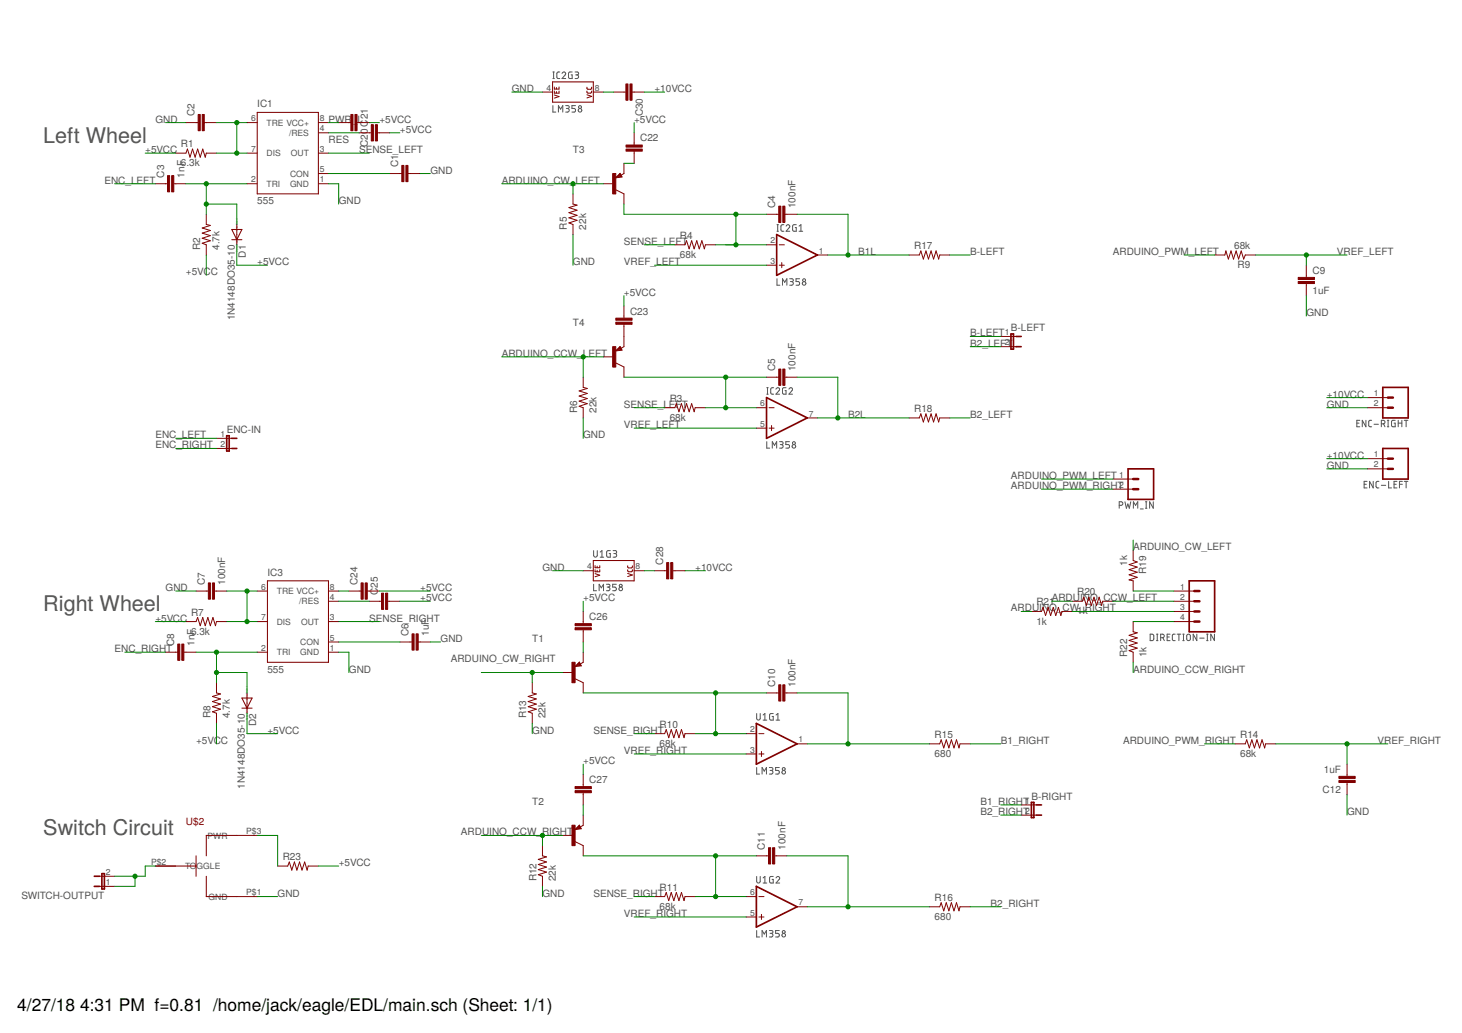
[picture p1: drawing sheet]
<svg xmlns="http://www.w3.org/2000/svg" width="297mm" height="210mm" viewBox="0 0 297 210" stroke-linecap="round" stroke-linejoin="round" font-family="sans-serif">
<g fill="none" stroke="#505050" stroke-width=".2">
<path d="M112.3 16h.3M112.3 14.6h.3M112.5 14.6v1.4M113.7 14.6l-.4 .1-.2 .2 .1 .9 .1 .1 .4 .1M114.2 14.9a.37 .37 0 0 1 .5-.3 .37 .37 0 0 1 .1 .6l-.6 .8h.7M116.2 14.6l-.7 .2v.9l.2 .2 .5 .1v-.8h-.2M116.8 14.6h.6l.2 .3-.1 .2-.5 .1M117.2 15.2a.37 .37 0 0 1 .4 .4 .37 .37 0 0 1-.4 .4h-.4M112.3 21.5v1.3h.6M113.5 22.8v-1.3l.4 .7 .4-.7v1.3M114.9 21.5h.6l.2 .2-.2 .3h-.4M115.3 22a.37 .37 0 0 1 .4 .4 .37 .37 0 0 1-.4 .4h-.4"/>
<path d="M116.9 21.5h-.7v.5h.4a.38 .38 0 0 1 .3 .4 .38 .38 0 0 1-.3 .4h-.4M157.9 47h.3M157.9 45.7h.3M157.9 56.6v1.4h.6M158 45.7v1.3M159 58v-1.4l.4 .8 .5-.8v1.4M159.3 45.7h-.5l-.1 .3v.8l.1 .2h.5M159.7 46a.36 .36 0 0 1 .5-.3 .36 .36 0 0 1 .2 .5l-.7 .8h.8M160.4 56.6l.6 .1 .2 .2-.2 .3h-.4M160.8 57.2a.37 .37 0 0 1 .4 .4 .37 .37 0 0 1-.4 .4h-.4M161.8 45.7l-.7 .1-.1 .9 .2 .3h.6v-.8h-.2M162.3 47h.8"/>
<path d="M162.3 46l.4-.3v1.3M162.5 56.6h-.8v.6h.5a.38 .38 0 0 1 .3 .4 .38 .38 0 0 1-.3 .4h-.5M155.8 78.8h.3M155.9 78.8v1.3M157.2 78.8h-.5l-.1 .3v.8l.6 .2M157.6 79.1a.37 .37 0 0 1 .6-.3 .37 .37 0 0 1 .1 .6l-.7 .7h.8M159.7 78.8l-.7 .1v.9l.2 .3h.5v-.7h-.2M160.3 79.1a.36 .36 0 0 1 .5-.3 .36 .36 0 0 1 .1 .6l-.6 .7h.7M155.8 80.1h.3M155.8 89.7v1.4h.6M156.9 91.1v-1.4l.5 .8 .4-.8v1.4M158.4 89.7l.6 .1 .1 .2-.1 .3h-.5"/>
<path d="M158.7 90.3a.36 .36 0 0 1 .4 .4 .36 .36 0 0 1-.4 .4h-.3M160.4 89.7h-.7v.6h.4a.37 .37 0 0 1 .3 .4 .37 .37 0 0 1-.3 .4h-.4M275.7 86h.4M276.3 85.4h-.6v1.3h.6M277.2 98.4h.4M277.5 85.4v1.3l-.7-1.3v1.3M277.7 97.8h-.5v1.3h.5M278.7 85.4h-.5l-.1 .3v.9l.6 .1M279 97.8v1.3l-.7-1.3v1.3M279.2 86.2h.9M280.2 97.8l-.5 .1-.1 .2v.9l.2 .1h.4M280.6 86.1h.4a.36 .36 0 0 0 .4-.3 .36 .36 0 0 0-.4-.4h-.4v1.3"/>
<path d="M280.6 98.6h.9M281.1 86.1l.3 .6M281.9 86.7h.3M281.9 85.4h.3M282 85.4v1.3M282.1 97.8v1.3h.6M283.2 98.4h.5M283.5 85.4h-.6l-.1 .2-.1 .8 .2 .3h.6v-.7h-.3M283.8 97.8h-.6v1.3h.6M284.1 86h.7M284.1 85.4v1.3M284.3 98.4h.6"/>
<path d="M284.8 85.4v1.3M284.9 97.8h-.6v1.3M285.3 85.4h.7M285.3 97.8h.7M285.7 85.4v1.3M285.7 97.8v1.3M120.6 111.9v.9a.37 .37 0 0 0 .4 .4 .37 .37 0 0 0 .3-.4v-.9M120.6 118.7v1.3h.6M121.9 112.2l.4-.3v1.3M121.9 113.2h.8M123.2 118.7h.6l.1 .2-.1 .4h-.4M123.6 119.3a.37 .37 0 0 1 .3 .4 .37 .37 0 0 1-.3 .3h-.4"/>
<path d="M124 111.9l-.7 .1v.9l.1 .3h.6v-.7h-.2M124.6 111.9h.5l.2 .2-.1 .3-.5 .1M124.9 112.5a.37 .37 0 0 1 .4 .4 .37 .37 0 0 1-.4 .3h-.3M125.2 118.7h-.7v.6h.4a.38 .38 0 0 1 .3 .4 .38 .38 0 0 1-.3 .3h-.4M227.4 102.7h.4a.36 .36 0 0 0 .3-.4 .36 .36 0 0 0-.3-.3h-.4v1.3M228.6 102l.3 1.3 .3-.9 .2 .9 .3-1.3M230.3 103.3v-1.3l.4 .7 .5-.7v1.3M231.7 103.4h.6M232.7 102h.3M232.7 103.3h.3M232.9 102v1.3M234.3 102v1.3l-.7-1.3v1.3"/>
<path d="M121.7 120v-1.3l.5 .7 .4-.7v1.3M233.7 128.9h.5l.2 .2v.9l-.2 .2h-.5zM235 128.9h.3M235 130.2h.3M235.1 128.9v1.3M235.8 129.6h.4a.36 .36 0 0 0 .4-.4 .36 .36 0 0 0-.4-.3h-.4v1.3M236.3 129.6l.3 .6M237.1 129.4h.5M237.7 128.9h-.6v1.3h.6M238.8 128.9h-.5l-.1 .3v.8l.6 .2M239.2 128.9h.7M239.5 128.9v1.3"/>
<path d="M240.3 128.9h.3M240.3 130.2h.3M240.5 128.9v1.3M241.2 129l.4-.1 .2 .2 .1 .7a.37 .37 0 0 1-.4 .4 .37 .37 0 0 1-.4-.4zM243.2 128.9v1.3l-.8-1.3v1.3M243.8 129.7h.8M245.2 128.9h.2M245.2 130.2h.2M245.3 128.9v1.3M246.7 128.9v1.3l-.7-1.3v1.3M153.7 145v.9a.36 .36 0 0 0 .4 .4 .36 .36 0 0 0 .4-.4v-.9M153.7 156v1.3h.6"/>
<path d="M154.8 157.3v-1.3l.5 .7 .4-.7v1.3M155 145.3l.4-.3v1.3M155 146.3h.8M156.3 156h.5l.2 .2-.1 .3h-.4M156.7 156.5a.37 .37 0 0 1 .4 .4 .37 .37 0 0 1-.4 .4h-.4M157.1 145l-.7 .1v.9l.1 .3h.6v-.7h-.2M157.7 146.3h.7M157.7 145.3l.4-.3v1.3M158.3 156h-.7v.5h.4a.38 .38 0 0 1 .3 .4 .38 .38 0 0 1-.3 .4h-.4M153.7 178.1v1a.36 .36 0 0 0 .4 .3 .36 .36 0 0 0 .4-.3v-1M155 178.4l.4-.3v1.3M155 179.4h.8"/>
<path d="M157.1 178.1l-.7 .1v.9l.1 .3h.6v-.7h-.2M157.7 178.4a.36 .36 0 0 1 .5-.3 .36 .36 0 0 1 .1 .6l-.6 .7h.7M153.7 189.1v1.3h.6M154.8 190.4v-1.3l.5 .7 .4-.7v1.3M156.3 189.1h.6l.1 .2-.1 .3-.4 .1M156.7 189.7a.37 .37 0 0 1 .4 .3 .37 .37 0 0 1-.4 .4h-.4M158.3 189.1h-.7v.6h.4a.38 .38 0 0 1 .3 .3 .38 .38 0 0 1-.3 .4h-.4"/>
<circle cx="117.8" cy="21.7" r=".29"/>
<circle cx="117.8" cy="22.4" r=".37"/>
<circle cx="163.4" cy="56.9" r=".29"/>
<circle cx="163.4" cy="57.6" r=".37"/>
<circle cx="161.3" cy="90" r=".3"/>
<circle cx="161.3" cy="90.7" r=".37"/>
<circle cx="126.1" cy="119" r=".29"/>
<circle cx="126.1" cy="119.7" r=".37"/>
<circle cx="159.2" cy="156.9" r=".37"/>
<circle cx="159.2" cy="156.3" r=".29"/>
<circle cx="159.2" cy="190" r=".37"/>
<circle cx="159.2" cy="189.4" r=".29"/>
</g>
<g fill="none" stroke="#800000" stroke-width=".21">
<path d="M112.3 16.6h8.2v4.2h-8.2zM52.3 22.8h12.4v16.6h-12.4zM125.9 35.8h-.3l.3-.2 .2 .3-.8 .1 .6-.6 .3 .5M47.1 46.6h2l-1 2.1zM47.1 48.7h2M125.9 71h-.3l.3-.3 .2 .4-.8 .1 .6-.7 .3 .6M54.3 118h12.4v16.6h-12.4zM120.5 113.9h8.3v4.1h-8.3zM117.7 135.1h-.4l.4-.2 .2 .3-.9 .1 .7-.6 .3 .5M49.1 141.8h2.1l-1 2.1zM49.1 143.9h2.1M31.6 176h8.2"/>
<path d="M39.8 173.9v4.2M41.9 178.1v4.1h6.2M48.1 169.8h-6.2v4.1M117.7 168.2h-.4l.4-.2 .2 .3-.9 .1 .7-.6 .3 .5"/>
</g>
<g fill="none" stroke="#800000" stroke-width=".2">
<path d="M110.2 18.7h2.1M112.6 19.3l1 .3-1 .3M112.6 17.7v.4h1v-.4M112.6 18.5v.4h1v-.4M113.1 17.8v.3M113.1 18.6v.3M119.3 18.5v.3l.2 .1h.6l.1-.4M119.3 17.7v.3l.2 .1h.6l.1-.4M119.3 19.3l.9 .3-.9 .3M120.5 18.7h2.1M124.7 18.7h2.5M128.4 18.7h2.5"/>
<path d="M31.6 37.3h2.5M35.3 37.3h2.5M35.7 31.1h2.1l.3-.8 .5 1.6 .5-1.6 .5 1.6 .6-1.6 .5 1.6 .5-1.6 .5 1.6 .2-.8h2.1M37.8 24.9h2.5M41.5 24.9h2.5M50.2 24.9h2.1M50.2 31.1h2.1M50.2 37.3h2.1M64.7 24.9h2M64.7 31.1h2M64.7 37.3h2M64.7 35.3h2"/>
<path d="M64.7 27h2M68.8 24.9h2.5M72.5 24.9h2.5M73 27h2.4M76.7 27h2.5M79.2 35.3h2.4M82.9 35.3h2.5M116.4 39.4v2.1l.8 .2-1.6 .5 1.6 .5-1.6 .5 1.6 .6-1.6 .5 1.6 .5-1.6 .5 .8 .3v2.1M122.6 37.3h2.1M125.1 38.6l1.7 .8v2.1M126 35.2l.4 .8-1.3 .1zM126.8 33.2v2.1l-.6 .3"/>
<path d="M128.8 27v2.5M128.8 30.7v2.5M41.9 43.5v2.1l.8 .2-1.6 .5 1.6 .5-1.6 .6 1.6 .5-1.6 .5 1.6 .5-1.6 .5 .8 .3v2.1M48.1 45.6v4.1M137.1 49.7h2.1l.3-.8 .5 1.7 .5-1.7 .5 1.7 .6-1.7 .5 1.7 .5-1.7 .5 1.7 .2-.9h2.1M155.7 49.7h2.1M155.7 53.9h2.1M155.7 43.5h2.5M158.3 49.7h1.1M158.3 53.9h1.1M158.8 53.4v1M159.5 43.5h2.4"/>
<path d="M166.1 51.8h2M184.7 51.8h2.1l.3-.8 .5 1.6 .5-1.6 .5 1.6 .6-1.6 .5 1.6 .5-1.6 .5 1.6 .2-.8h2.1M246.8 51.8h2.1l.2-.8 .5 1.6 .5-1.6 .5 1.6 .5-1.6 .6 1.6 .5-1.6 .5 1.6 .3-.8h2.1M265.4 53.9v2.5M265.4 57.6v2.5M118.5 76.6v2.1l.8 .2-1.6 .5 1.6 .5-1.6 .6 1.6 .5-1.6 .5 1.6 .5-1.6 .5 .8 .3v2.1M122.6 72.5h2.1M125.1 73.7l1.7 .9v2M126 70.4l.4 .7-1.3 .2zM126.8 62.2v2.4M126.8 65.9v4.5l-.6 .4M155.7 76.6h2.5"/>
<path d="M159.5 76.6h2.4M203.3 68.4h3.1M203.3 70.4h3.1M44 89.1h3.1M44 91.1h3.1M135 82.8h2.1l.3-.8 .5 1.7 .6-1.7 .5 1.7 .5-1.7 .5 1.7 .5-1.7 .5 1.7 .2-.9h2.1M153.7 82.8h2M153.7 87h2M156.3 82.8h1M156.3 87h1M156.8 86.5v1M164 84.9h2.1"/>
<path d="M184.7 84.9h2.1l.3-.8 .5 1.6 .5-1.6 .5 1.6 .6-1.6 .5 1.6 .5-1.6 .5 1.6 .2-.8h2.1M226.1 97.3h4.1M226.1 99.4h4.1M277.8 82.8h4.2M277.8 80.8h4.2M277.8 93.2h4.2M277.8 95.3h4.2M118.5 116h2M120.9 116.6l1 .3-1 .3M120.9 114.9v.5h1v-.5M120.9 115.8v.4h1v-.4M121.3 115v.4"/>
<path d="M121.3 115.9v.3M127.5 115.8l.1 .3 .1 .1 .7-.1 .1-.3M127.5 115l.1 .3 .1 .1h.7l.1-.4M127.5 116.5l1 .3-1 .4M128.8 116h2.1M133 116h2.4M136.7 116h2.5M230.2 111.8v2.1l.9 .3-1.7 .5 1.7 .5-1.7 .6 1.7 .5-1.7 .5 1.7 .5-1.7 .5 .8 .2v2.1M33.6 132.5h2.5M37.4 132.5h2.4M37.8 126.3h2l.4-.8 .5 1.6 .5-1.6 .5 1.6 .5-1.6 .5 1.6 .6-1.6 .5 1.6 .2-.8h2.1M39.8 120.1h2.5"/>
<path d="M43.6 120.1h2.5M44 138.7v2.1l.8 .2-1.6 .5 1.6 .5-1.6 .6 1.6 .5-1.6 .5 1.6 .5-1.6 .5 .8 .3v2.1M52.3 120.1h2M52.3 126.3h2M52.3 132.5h2M66.7 120.1h2.1M66.7 126.3h2.1M66.7 132.5h2.1M66.7 130.5h2.1M66.7 122.2h2.1M70.9 120.1h2.5M74.6 120.1h2.5"/>
<path d="M75 122.2h2.5M78.7 122.2h2.5M81.2 130.5h2.5M85 130.5h2.4M108.1 138.7v2.1l.9 .2-1.7 .5 1.7 .5-1.7 .6 1.7 .5-1.7 .5 1.7 .5-1.7 .5 .8 .3v2.1M114.3 136.7h2.1M116.8 137.9l1.7 .8v2.1M117.7 134.5l.4 .8-1.3 .1zM118.5 124.2v2.5M118.5 128v2.5M118.5 132.5v2.1l-.6 .3M209.5 124.2h2.1l.3-.8 .5 1.7 .6-1.7 .5 1.7 .5-1.7 .5 1.7 .5-1.7 .5 1.7 .3-.9h2"/>
<path d="M217.8 122.2h2.1l.3-.9 .5 1.7 .5-1.7 .5 1.7 .6-1.7 .5 1.7 .5-1.7 .5 1.7 .2-.8h2.1M230.2 126.3v2.1l.9 .2-1.7 .5 1.7 .5-1.7 .5 1.7 .6-1.7 .5 1.7 .5-1.7 .5 .8 .3v2.1M238.5 120.1h4.2M238.5 126.3h4.2M238.5 122.2h4.2M238.5 124.2h4.2M50.2 140.8v4.1M118.5 157.4v2.4M133 149.1h2l.4-.8 .5 1.6 .5-1.6 .5 1.6 .5-1.6 .5 1.6 .6-1.6 .5 1.6 .2-.8h2M151.6 149.1h2.1M151.6 153.2h2.1M154.2 149.1h1"/>
<path d="M154.2 153.2h1M154.7 152.7v1M155.7 140.8h2.5M159.5 140.8h2.4M161.9 151.2h2.1M188.8 151.2h2.1l.3-.9 .5 1.7 .6-1.7 .5 1.7 .5-1.7 .5 1.7 .5-1.7 .5 1.7 .3-.8h2M250.9 151.2h2.1l.3-.9 .5 1.7 .5-1.7 .6 1.7 .5-1.7 .5 1.7 .5-1.7 .5 1.7 .2-.8h2.1M273.7 155.3v2.5M273.7 159v2.5M20.2 178.1h3.1M31.6 176h4.1M48.1 169.8h4.2"/>
<path d="M56.4 176h2.1l.3-.8 .5 1.6 .5-1.6 .5 1.6 .6-1.6 .5 1.6 .5-1.6 .5 1.6 .2-.8h2.1M110.2 171.8v2.1l.8 .2-1.6 .5 1.6 .6-1.6 .5 1.6 .5-1.6 .5 1.6 .5-1.6 .5 .8 .4v2M114.3 169.8h2.1M116.8 171l1.7 .8v2.1M117.7 167.7l.4 .7-1.3 .2zM118.5 161.1v2.5M118.5 165.6v2.1l-.6 .3M153.7 173.9h2.4M157.4 173.9h2.5M207.5 163.6h3.1M207.5 165.6h3.1M20.2 180.1h3.1"/>
<path d="M48.1 182.2h4.2M133 182.2h2l.4-.8 .5 1.6 .5-1.6 .5 1.6 .5-1.6 .5 1.6 .6-1.6 .5 1.6 .2-.8h2M151.6 182.2h2.1M151.6 186.3h2.1M154.2 182.2h1M154.2 186.3h1M154.7 185.8v1M161.9 184.3h2.1M188.8 184.3h2.1l.3-.9 .5 1.7 .6-1.7 .5 1.7 .5-1.7 .5 1.7 .5-1.7 .5 1.7 .3-.8h2"/>
</g>
<g fill="#800000" stroke="#800000" stroke-width=".2">
<path d="M81.6 33.6h.5v3.3h-.5z"/>
<path d="M82.5 33.6h.4v3.3h-.4z"/>
<path d="M40.3 23.3h.4v3.3h-.4z"/>
<path d="M41.1 23.3h.4v3.3h-.4z"/>
<path d="M34 35.7h.5v3.3h-.5z"/>
<path d="M34.9 35.7h.4v3.3h-.4z"/>
<path d="M158.2 41.9h.4v3.3h-.4z"/>
<path d="M159 41.9h.5v3.3h-.5z"/>
<path d="M158.2 75h.4v3.3h-.4z"/>
<path d="M159 75h.5v3.3h-.5z"/>
<path d="M124.5 35.3h.6v4.1h-.6z"/>
<path d="M124.5 70.4h.6v4.2h-.6z"/>
<path d="M83.7 128.8h.4v3.3h-.4z"/>
<path d="M84.5 128.8h.5v3.3h-.5z"/>
<path d="M42.3 118.4h.5v3.4h-.5z"/>
<path d="M43.2 118.4h.4v3.4h-.4z"/>
<path d="M36.1 130.9h.4v3.3h-.4z"/>
<path d="M36.9 130.9h.5v3.3h-.5z"/>
<path d="M263.8 56.4h3.3v.4h-3.3z"/>
<path d="M263.8 57.2h3.3v.4h-3.3z"/>
<path d="M116.2 134.6h.6v4.1h-.6z"/>
<path d="M116.2 167.7h.6v4.1h-.6z"/>
<path d="M158.2 139.1h.4v3.4h-.4z"/>
<path d="M159 139.1h.5v3.4h-.5z"/>
<path d="M156.1 172.3h.5v3.3h-.5z"/>
<path d="M157 172.3h.4v3.3h-.4z"/>
<path d="M272 158.6h3.3v.4h-3.3z"/>
<path d="M272 157.8h3.3v.4h-3.3z"/>
<path d="M128 17.1h.4v3.3h-.4z"/>
<path d="M127.2 17.1h.4v3.3h-.4z"/>
<path d="M72.1 23.3h.4v3.3h-.4z"/>
<path d="M71.3 23.3h.4v3.3h-.4z"/>
<path d="M75.4 25.3h.5v3.3h-.5z"/>
<path d="M76.3 25.3h.4v3.3h-.4z"/>
<path d="M127.2 29.5h3.3v.4h-3.3z"/>
<path d="M127.2 30.3h3.3v.4h-3.3z"/>
<path d="M125.1 64.6h3.3v.5h-3.3z"/>
<path d="M125.1 65.5h3.3v.4h-3.3z"/>
<path d="M73.4 118.4h.4v3.4h-.4z"/>
<path d="M74.2 118.4h.4v3.4h-.4z"/>
<path d="M77.5 120.5h.4v3.3h-.4z"/>
<path d="M78.3 120.5h.5v3.3h-.5z"/>
<path d="M116.8 126.7h3.3v.4h-3.3z"/>
<path d="M116.8 127.6h3.3v.4h-3.3z"/>
<path d="M116.8 159.8h3.3v.5h-3.3z"/>
<path d="M116.8 160.7h3.3v.4h-3.3z"/>
<path d="M135.4 114.3h.5v3.3h-.5z"/>
<path d="M136.3 114.3h.4v3.3h-.4z"/>
</g>
<g fill="none" stroke="#800000" stroke-width=".34">
<path d="M157.8 47.7l8.3 4.1-8.3 4.1zM205.4 67.9h.5v3.1h-.5zM206.4 68.4h1.1M206.4 70.4h1.1M280.9 78.7h5.2v6.2h-5.2zM46.1 88.5h.5v3.2h-.5zM47.1 89.1h1M47.1 91.1h1M155.7 80.8l8.3 4.1-8.3 4.2zM229.2 95.3h5.2v6.2h-5.2zM280.9 91.1h5.2v6.2h-5.2zM241.6 118h5.2v10.4h-5.2z"/>
<path d="M153.7 147l8.2 4.2-8.2 4.1zM19.2 178.1h1M20.7 177.5h.5v3.1h-.5zM209.5 163h.6v3.1h-.6zM210.6 163.6h1M210.6 165.6h1M19.2 180.1h1M153.7 180.1l8.2 4.2-8.2 4.1z"/>
</g>
<path d="M230.2 99.4h1.1M230.2 97.3h1.1M282 82.8h1M282 80.8h1M282 95.3h1M282 93.2h1M242.7 124.2h1M242.7 122.2h1M242.7 120.1h1M242.7 126.3h1" fill="none" stroke="#800000" stroke-width=".51"/>
<g fill="none" stroke="#008000" stroke-width=".2">
<path d="M104 18.7h6.2M122.6 18.7h2.1M130.9 18.7h4.1M23.3 37.3h8.3M29.5 31.1h6.2M33.6 24.9h4.2M37.8 37.3h12.4M41.9 37.3v6.2M44 24.9h6.2M44 31.1h6.2M48.1 24.9v6.2M66.7 37.3h2.1v4.2"/>
<path d="M66.7 35.3h12.5M66.7 24.9h2.1M66.7 31.1h8.3M66.7 27h6.3M75 24.9h2.1M79.2 27h2M85.4 35.3h2M101.9 37.3h20.7M116.4 37.3v2.1M126.8 33.2h2M128.8 24.9v2.1M41.9 41.5h6.2v4.1"/>
<path d="M41.9 51.8v4.1M48.1 49.7v4.2h6.2M116.4 47.7v6.2M126.8 41.5v2h28.9M130.9 49.7h6.2M133 53.9h22.7M145.4 49.7h10.3M149.5 43.5v6.2M161.9 43.5h10.4v8.3M168.1 51.8h16.6M193 51.8h4.1M240.6 51.8h6.2"/>
<path d="M255.1 51.8h18.6M265.4 51.8v2.1M101.9 72.5h20.7M118.5 72.5v4.1M126.8 60.1v2.1M126.8 76.6h28.9M147.4 76.6v6.2M161.9 76.6h8.3v8.3M197.1 68.4h6.2M197.1 70.4h6.2M265.4 60.1v4.1M35.7 91.1h8.3"/>
<path d="M35.7 89.1h8.3M118.5 84.9v4.2M128.8 82.8h6.2M128.8 87h24.9M143.3 82.8h10.4M166.1 84.9h18.6M193 84.9h4.1M211.6 97.3h14.5M211.6 99.4h14.5M269.6 82.8h8.2M269.6 95.3h8.2M269.6 80.8h8.2"/>
<path d="M269.6 93.2h8.2M112.3 116h6.2M130.9 116h2.1M139.2 116h4.1M230.2 109.7v2.1M25.4 132.5h8.2M31.6 126.3h6.2M35.7 120.1h4.1M39.8 132.5h12.5M44 136.7h6.2v4.1M44 132.5v6.2M46.1 120.1h6.2"/>
<path d="M46.1 126.3h6.2M50.2 120.1v6.2M68.8 132.5h2.1v4.2M68.8 130.5h12.4M68.8 120.1h2.1M68.8 126.3h8.3M68.8 122.2h6.2M77.1 120.1h10.3M81.2 122.2h6.2M87.4 130.5h2.1M97.8 136.7h16.5M108.1 136.7v2"/>
<path d="M118.5 122.2v2M118.5 130.5v2M207.5 124.2h2M213.7 122.2h4.1M217.8 124.2h20.7M226.1 122.2h12.4M230.2 120.1h8.3M230.2 126.3h8.3M230.2 134.6v2.1M44 147v4.2M50.2 144.9v4.2h6.2M108.1 147v2.1"/>
<path d="M118.5 155.3v2.1M118.5 140.8h37.2M128.8 149.1h4.2M128.8 153.2h22.8M141.2 149.1h10.4M145.4 140.8v8.3M161.9 140.8h10.4v10.4M164 151.2h24.8M197.1 151.2h6.2M244.7 151.2h6.2M259.2 151.2h22.8M273.7 151.2v4.1"/>
<path d="M27.4 178.1v2h-4.1M31.6 176h-2.1v2.1h-6.2M52.3 169.8h4.1v6.2M64.7 176h4.1M97.8 169.8h16.5M110.2 169.8v2M118.5 163.6v2M118.5 173.9h35.2M145.4 173.9v8.3M159.9 173.9h12.4v10.4M203.3 165.6h4.2M203.3 163.6h4.2"/>
<path d="M273.7 161.5v4.1M52.3 182.2h4.1M110.2 180.1v2.1M128.8 182.2h4.2M128.8 186.3h22.8M141.2 182.2h10.4M164 184.3h24.8M197.1 184.3h6.2"/>
</g>
<g fill="#008000" stroke="#008000" stroke-width=".2">
<circle cx="48.1" cy="31.1" r=".42"/>
<circle cx="48.1" cy="24.9" r=".42"/>
<circle cx="41.9" cy="37.3" r=".42"/>
<circle cx="41.9" cy="41.5" r=".42"/>
<circle cx="149.5" cy="49.7" r=".42"/>
<circle cx="149.5" cy="43.5" r=".42"/>
<circle cx="147.4" cy="82.8" r=".42"/>
<circle cx="147.4" cy="76.6" r=".42"/>
<circle cx="265.4" cy="51.8" r=".42"/>
<circle cx="50.2" cy="126.3" r=".42"/>
<circle cx="50.2" cy="120.1" r=".42"/>
<circle cx="44" cy="132.5" r=".42"/>
<circle cx="44" cy="136.7" r=".42"/>
<circle cx="116.4" cy="37.3" r=".42"/>
<circle cx="118.5" cy="72.5" r=".42"/>
<circle cx="145.4" cy="140.8" r=".42"/>
<circle cx="145.4" cy="149.1" r=".42"/>
<circle cx="145.4" cy="173.9" r=".42"/>
<circle cx="145.4" cy="182.2" r=".42"/>
<circle cx="273.7" cy="151.2" r=".42"/>
<circle cx="108.1" cy="136.7" r=".42"/>
<circle cx="110.2" cy="169.8" r=".42"/>
<circle cx="170.2" cy="84.9" r=".42"/>
<circle cx="172.3" cy="151.2" r=".42"/>
<circle cx="172.3" cy="184.3" r=".42"/>
<circle cx="172.3" cy="51.8" r=".42"/>
<circle cx="27.4" cy="178.1" r=".42"/>
</g>
<g font-size="4.4" fill="#505050">
<text x="8.8" y="29">Left Wheel</text>
<text x="8.8" y="124.2">Right Wheel</text>
<text x="8.8" y="169.8">Switch Circuit</text>
</g>
<g font-size="3.5">
<text x="3.5" y="205.4">4/27/18</text>
<text x="16.3" y="205.4">4:31 PM f=0.81 /home/jack/eagle/EDL/main.sch (Sheet: 1/1)</text>
</g>
<g font-size="2" fill="#505050">
<text x="39.5" y="23.7" transform="rotate(-90 39.5 23.7)">C2</text>
<text x="52.3" y="21.8">IC1</text>
<text x="104" y="18.7">GND</text>
<text x="130.6" y="23.7" transform="rotate(-90 130.6 23.7)">C30</text>
<text x="133" y="18.7">+10VCC</text>
<text x="31.6" y="24.9">GND</text>
<text x="36.7" y="29.9">R1</text>
<text x="66.7" y="24.9">PWR</text>
<text x="66.7" y="29">RES</text>
<text x="71.5" y="24.9">_</text>
<text x="72.6" y="24.9">L</text>
<text x="74.7" y="29.9" transform="rotate(-90 74.7 29.9)">C20 C21</text>
<text x="77.1" y="24.9">+5VCC</text>
<text x="81.2" y="27">+5VCC</text>
<text x="128.8" y="24.9">+5VCC</text>
<text x="130.1" y="28.7">C22</text>
<text x="29.5" y="31.1">+5VCC</text>
<text x="36.7" y="33.8">6.3k</text>
<text x="73" y="31.1">SENSE_LEFT</text>
<text x="80.9" y="34" transform="rotate(-90 80.9 34)">C1</text>
<text x="87.4" y="35.3">GND</text>
<text x="116.4" y="31.1">T3</text>
<text x="21.2" y="37.3">ENC_LEFT</text>
<text x="33.3" y="36.1" transform="rotate(-90 33.3 36.1)">C3</text>
<text x="37.5" y="36.1" transform="rotate(-90 37.5 36.1)">1nF</text>
<text x="52.3" y="41.5">555</text>
<text x="68.8" y="41.5">GND</text>
<text x="101.9" y="37.3">ARDUINO_CW_LEFT</text>
<text x="115.2" y="46.6" transform="rotate(-90 115.2 46.6)">R5</text>
<text x="119.1" y="46.6" transform="rotate(-90 119.1 46.6)">22k</text>
<text x="157.5" y="42.3" transform="rotate(-90 157.5 42.3)">C4</text>
<text x="161.6" y="42.3" transform="rotate(-90 161.6 42.3)">100nF</text>
<text x="40.7" y="50.8" transform="rotate(-90 40.7 50.8)">R2</text>
<text x="44.6" y="50.8" transform="rotate(-90 44.6 50.8)">4.7k</text>
<text x="50" y="52.3" transform="rotate(-90 50 52.3)">D1</text>
<text x="52.3" y="53.9">+5VCC</text>
<text x="116.4" y="53.9">GND</text>
<text x="126.8" y="49.7">SENSE_LEFT</text>
<text x="126.8" y="53.9">VREF_LEFT</text>
<text x="138.1" y="52.4">68k</text>
<text x="138.1" y="48.5">R4</text>
<text x="174.4" y="51.8">B1L</text>
<text x="185.7" y="50.6">R17</text>
<text x="197.1" y="51.8">B-LEFT</text>
<text x="226.1" y="51.8">ARDUINO_PWM_LEFT</text>
<text x="250.8" y="50.6">68k</text>
<text x="271.6" y="51.8">VREF_LEFT</text>
<text x="37.8" y="56">+5VCC</text>
<text x="251.4" y="54.5">R9</text>
<text x="266.7" y="59.8">1uF</text>
<text x="266.7" y="55.6">C9</text>
<text x="47.7" y="65.1" transform="rotate(-90 47.7 65.1)">1N4148DO35-10</text>
<text x="126.8" y="60.1">+5VCC</text>
<text x="128" y="63.9">C23</text>
<text x="265.4" y="64.2">GND</text>
<text x="116.4" y="66.3">T4</text>
<text x="197.1" y="68.4">B-LEFT</text>
<text x="197.1" y="70.4">B2_LEFT</text>
<text x="205.4" y="67.3">B-LEFT</text>
<text x="101.9" y="72.5">ARDUINO_CCW_LEFT</text>
<text x="157.5" y="75.4" transform="rotate(-90 157.5 75.4)">C5</text>
<text x="161.6" y="75.4" transform="rotate(-90 161.6 75.4)">100nF</text>
<text x="117.3" y="83.9" transform="rotate(-90 117.3 83.9)">R6</text>
<text x="121.2" y="83.9" transform="rotate(-90 121.2 83.9)">22k</text>
<text x="126.8" y="82.9">SENSE_LEFT</text>
<text x="136.1" y="81.6">R3</text>
<text x="185.7" y="83.7">R18</text>
<text x="269.6" y="82.9">GND</text>
<text x="269.6" y="80.8">+10VCC</text>
<text x="31.6" y="89.1">ENC_LEFT</text>
<text x="46.1" y="88">ENC-IN</text>
<text x="118.5" y="89.1">GND</text>
<text x="126.8" y="87">VREF_LEFT</text>
<text x="136.1" y="85.5">68k</text>
<text x="172.3" y="84.9">B2L</text>
<text x="197.1" y="84.9">B2_LEFT</text>
<text x="31.6" y="91.1">ENC_RIGHT</text>
<text x="269.6" y="95.3">GND</text>
<text x="269.6" y="93.2">+10VCC</text>
<text x="205.4" y="97.3">ARDUINO_PWM_LEFT</text>
<text x="205.4" y="99.4">ARDUINO_PWM_RIGHT</text>
<text x="230.2" y="111.8">ARDUINO_CW_LEFT</text>
<text x="41.6" y="118.9" transform="rotate(-90 41.6 118.9)">C7</text>
<text x="45.7" y="118.9" transform="rotate(-90 45.7 118.9)">100nF</text>
<text x="54.3" y="117">IC3</text>
<text x="72.6" y="118.9" transform="rotate(-90 72.6 118.9)">C24</text>
<text x="110.2" y="116">GND</text>
<text x="134.7" y="114.7" transform="rotate(-90 134.7 114.7)">C28</text>
<text x="141.2" y="116">+10VCC</text>
<text x="229" y="115" transform="rotate(-90 229 115)">1k</text>
<text x="232.9" y="116.6" transform="rotate(-90 232.9 116.6)">R19</text>
<text x="33.6" y="120.1">GND</text>
<text x="38.8" y="125.1">R7</text>
<text x="76.8" y="120.9" transform="rotate(-90 76.8 120.9)">C25</text>
<text x="85.4" y="120.1">+5VCC</text>
<text x="85.4" y="122.2">+5VCC</text>
<text x="118.5" y="122.2">+5VCC</text>
<text x="205.4" y="124.2">ARDUINO_CW_RIGHT</text>
<text x="210.6" y="123">R21</text>
<text x="213.7" y="122.2">ARDUINO_CCW_LEFT</text>
<text x="218.9" y="124.9">1k</text>
<text x="218.9" y="121">R20</text>
<text x="31.6" y="126.3">+5VCC</text>
<text x="35.4" y="131.3" transform="rotate(-90 35.4 131.3)">C8</text>
<text x="38.8" y="129">6.3k</text>
<text x="39.5" y="131.3" transform="rotate(-90 39.5 131.3)">1nF</text>
<text x="75" y="126.3">SENSE_RIGHT</text>
<text x="83" y="129.2" transform="rotate(-90 83 129.2)">C6</text>
<text x="87.1" y="129.2" transform="rotate(-90 87.1 129.2)">1uF</text>
<text x="89.5" y="130.4">GND</text>
<text x="108.1" y="130.4">T1</text>
<text x="119.7" y="126">C26</text>
<text x="210.6" y="126.9">1k</text>
<text x="23.3" y="132.5">ENC_RIGHT</text>
<text x="54.3" y="136.7">555</text>
<text x="70.9" y="136.7">GND</text>
<text x="91.6" y="134.6">ARDUINO_CW_RIGHT</text>
<text x="229" y="133.6" transform="rotate(-90 229 133.6)">R22</text>
<text x="230.2" y="136.7">ARDUINO_CCW_RIGHT</text>
<text x="232.9" y="133.6" transform="rotate(-90 232.9 133.6)">1k</text>
<text x="157.5" y="139.6" transform="rotate(-90 157.5 139.6)">C10</text>
<text x="161.6" y="139.6" transform="rotate(-90 161.6 139.6)">100nF</text>
<text x="42.8" y="146" transform="rotate(-90 42.8 146)">R8</text>
<text x="46.7" y="146" transform="rotate(-90 46.7 146)">4.7k</text>
<text x="52" y="147.5" transform="rotate(-90 52 147.5)">D2</text>
<text x="54.3" y="149.1">+5VCC</text>
<text x="106.9" y="146" transform="rotate(-90 106.9 146)">R13</text>
<text x="108.1" y="149.1">GND</text>
<text x="110.8" y="146" transform="rotate(-90 110.8 146)">22k</text>
<text x="120.6" y="149.1">SENSE_RIGHT</text>
<text x="134" y="147.9">R10</text>
<text x="189.9" y="149.9">R15</text>
<text x="252" y="149.9">R14</text>
<text x="39.8" y="151.1">+5VCC</text>
<text x="118.5" y="155.3">+5VCC</text>
<text x="126.8" y="153.2">VREF_RIGHT</text>
<text x="134" y="151.8">68k</text>
<text x="189.9" y="153.8">680</text>
<text x="203.3" y="151.1">B1_RIGHT</text>
<text x="228.2" y="151.1">ARDUINO_PWM_RIGHT</text>
<text x="252" y="153.8">68k</text>
<text x="279.9" y="151.1">VREF_RIGHT</text>
<text x="49.7" y="160.3" transform="rotate(-90 49.7 160.3)">1N4148DO35-10</text>
<text x="119.7" y="159.1">C27</text>
<text x="268.7" y="161.2">C12</text>
<text x="269" y="157">1uF</text>
<text x="108.1" y="163.6">T2</text>
<text x="199.2" y="165.6">B2_RIGHT</text>
<text x="199.2" y="163.6">B1_RIGHT</text>
<text x="209.5" y="162.5">B-RIGHT</text>
<text x="273.7" y="165.6">GND</text>
<text x="93.7" y="169.8">ARDUINO_CCW_RIGHT</text>
<text x="155.4" y="172.7" transform="rotate(-90 155.4 172.7)">C11</text>
<text x="159.6" y="172.7" transform="rotate(-90 159.6 172.7)">100nF</text>
<text x="57.4" y="174.8">R23</text>
<text x="68.8" y="176">+5VCC</text>
<text x="109" y="179.1" transform="rotate(-90 109 179.1)">R12</text>
<text x="112.9" y="179.1" transform="rotate(-90 112.9 179.1)">22k</text>
<text x="4.3" y="182.6">SWITCH-OUTPUT</text>
<text x="56.4" y="182.2">GND</text>
<text x="110.2" y="182.2">GND</text>
<text x="120.6" y="182.2">SENSE_RIGHT</text>
<text x="134" y="184.9">68k</text>
<text x="134" y="181">R11</text>
<text x="189.9" y="183">R16</text>
<text x="201.3" y="184.3">B2_RIGHT</text>
<text x="126.8" y="186.3">VREF_RIGHT</text>
<text x="189.9" y="186.9">680</text>
</g>
<text font-size="2" fill="#800000" x="37.8" y="167.7">U$2</text>
<g font-size="1.7" fill="#505050">
<text x="111" y="18.4">4</text>
<text x="120.8" y="18.4">8</text>
<text x="51" y="24.6">6</text>
<text x="54.2" y="25.5">TRE VCC+</text>
<text x="58.7" y="27.6">/RES</text>
<text x="65" y="24.6">8</text>
<text x="65" y="26.7">4</text>
<text x="51" y="30.8">7</text>
<text x="54.2" y="31.7">DIS</text>
<text x="58.9" y="35.9">CON</text>
<text x="59.1" y="31.7">OUT</text>
<text x="65" y="30.8">3</text>
<text x="65" y="35">5</text>
<text x="51" y="37">2</text>
<text x="54.2" y="37.9">TRI</text>
<text x="58.9" y="38">GND</text>
<text x="65" y="37">1</text>
<text x="156.5" y="53.6">3</text>
<text x="156.5" y="49.5">2</text>
<text x="166.4" y="51.5">1</text>
<text x="204.1" y="68.1">1</text>
<text x="204.1" y="70.1">2</text>
<text x="154.5" y="82.6">6</text>
<text x="279.1" y="80.5">1</text>
<text x="279.1" y="82.6">2</text>
<text x="44.8" y="88.8">1</text>
<text x="154.5" y="86.7">5</text>
<text x="164.3" y="84.6">7</text>
<text x="44.8" y="90.8">2</text>
<text x="279.1" y="92.9">1</text>
<text x="279.1" y="95">2</text>
<text x="227.4" y="97">1</text>
<text x="227.4" y="99.1">2</text>
<text x="53.1" y="119.8">6</text>
<text x="67" y="119.8">8</text>
<text x="119.3" y="115.7">4</text>
<text x="129.1" y="115.7">8</text>
<text x="239.8" y="119.8">1</text>
<text x="56.2" y="120.7">TRE VCC+</text>
<text x="60.8" y="122.8">/RES</text>
<text x="67" y="121.9">4</text>
<text x="239.8" y="121.9">2</text>
<text x="239.8" y="124">3</text>
<text x="53.1" y="126">7</text>
<text x="56.2" y="126.9">DIS</text>
<text x="61" y="131.1">CON</text>
<text x="61.2" y="126.9">OUT</text>
<text x="67" y="126">3</text>
<text x="67" y="130.2">5</text>
<text x="239.8" y="126">4</text>
<text x="53.1" y="132.2">2</text>
<text x="56.2" y="133.1">TRI</text>
<text x="61" y="133.1">GND</text>
<text x="67" y="132.2">1</text>
<text x="152.4" y="148.8">2</text>
<text x="152.4" y="152.9">3</text>
<text x="162.2" y="150.9">1</text>
<text x="208.3" y="163.3">1</text>
<text x="208.3" y="165.3">2</text>
<text x="42.2" y="170.4">PWR</text>
<text x="50" y="169.5">P$3</text>
<text x="21.5" y="179.8">1</text>
<text x="21.5" y="177.8">2</text>
<text x="30.7" y="175.7">P$2</text>
<text x="37.6" y="176.6">TO</text>
<text x="40" y="176.6">GGLE</text>
<text x="42.4" y="182.8">GND</text>
<text x="50" y="181.9">P$1</text>
<text x="152.4" y="181.9">6</text>
<text x="162.2" y="184">7</text>
<text x="152.4" y="186">5</text>
</g>
<g font-size=".5" fill="#505050">
<text x="48.3" y="47" transform="rotate(-90 48.3 47)">SpiceOrder 1</text>
<text x="48.3" y="51.1" transform="rotate(-90 48.3 51.1)">SpiceOrder 2</text>
<text x="50.4" y="142.2" transform="rotate(-90 50.4 142.2)">SpiceOrder 1</text>
<text x="50.4" y="146.3" transform="rotate(-90 50.4 146.3)">SpiceOrder 2</text>
</g>
</svg>
